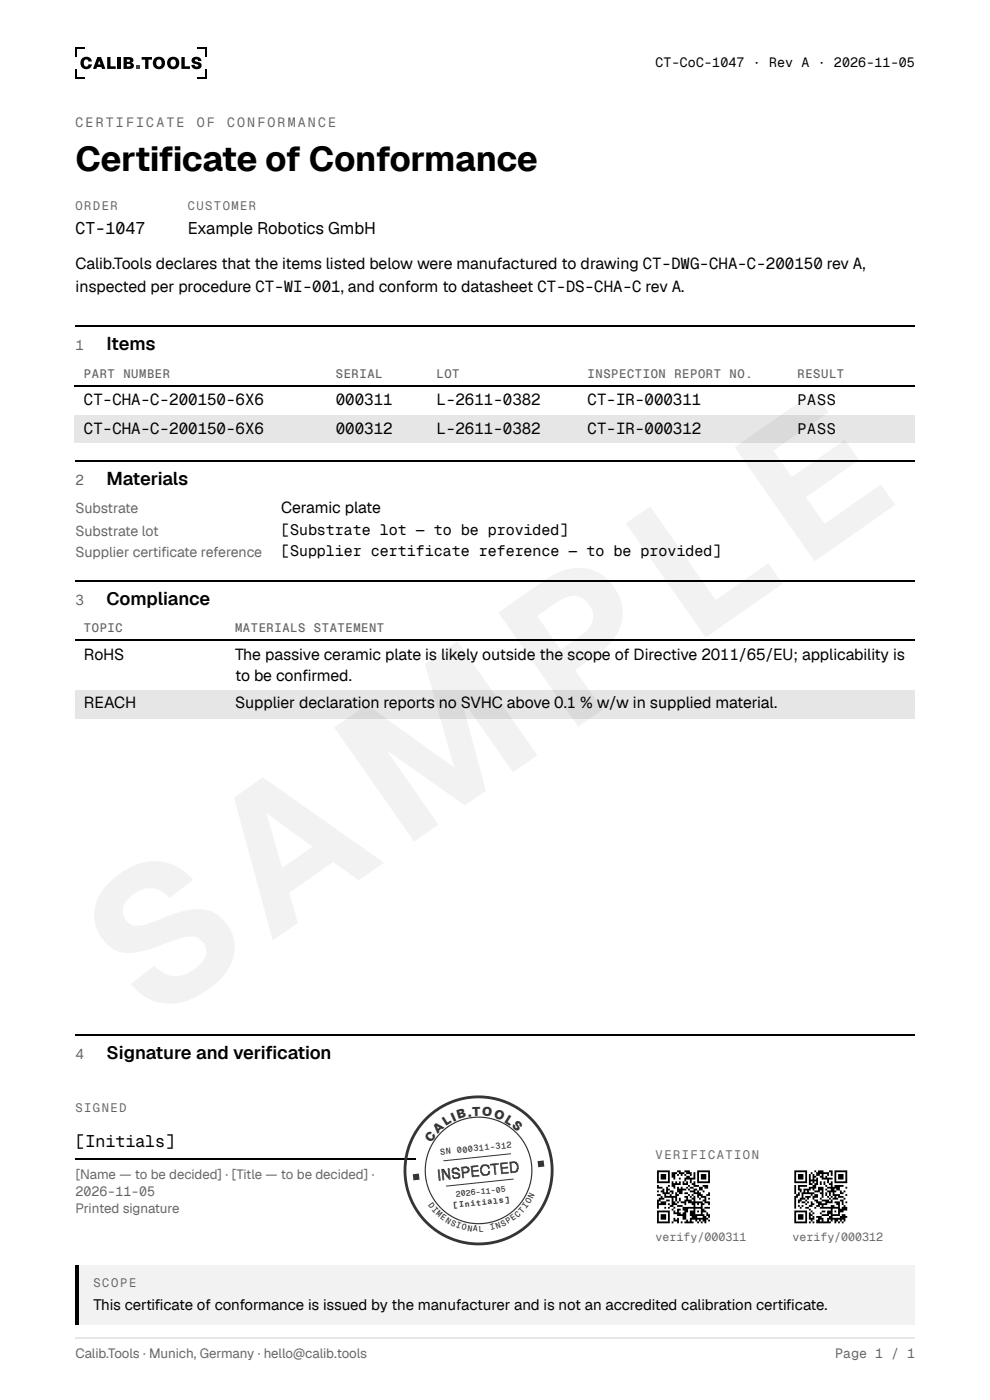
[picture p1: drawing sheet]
<svg xmlns="http://www.w3.org/2000/svg" width="210mm" height="297mm" viewBox="0 0 210 297" stroke-linecap="round" stroke-linejoin="round" font-family="sans-serif">
<g fill="#000">
<path d="M17.5 12.3a1.23 1.23 0 0 1 2 .7l-.7 .1a.48 .48 0 0 0-.5-.5 .48 .48 0 0 0-.5 .5 .66 .66 0 0 0 0 .7 .66 .66 0 0 0 .7 .3l.3-.5 .7 .1a1.28 1.28 0 0 1-1.8 .8 1.28 1.28 0 0 1-.4-1.9zM22.7 12.1h.7v2h1.1v.5h-1.8zM24.9 12.1h.7v2.5h-.7zM30 12.1h2.2v.6h-.7v1.9h-.7v-1.9h-.8zM38.5 12.1h.7v2h1.1v.5h-1.8zM40.9 12.3a1.13 1.13 0 0 1 1.8 .6l-.7 .1a.37 .37 0 0 0-.3-.4 .37 .37 0 0 0-.4 .2l.4 .3a.89 .89 0 0 1 1 .8 1.13 1.13 0 0 1-1.1 .8 1.13 1.13 0 0 1-1-.9l.7-.1a.42 .42 0 0 0 .3 .4 .42 .42 0 0 0 .4-.2 .84 .84 0 0 0-.9-.4 .7 .7 0 0 1-.5-.5 .7 .7 0 0 1 .3-.7z"/>
<path d="M20.6 12.1l-.9 2.5h.7l.2-.4h.9l.1 .4h.8l-1-2.5zM21 12.9l.3 .8h-.5z"/>
<path d="M26.2 12.1v2.5h1.2a.78 .78 0 0 0 1-.9l-.6-.4 .2-.1a.61 .61 0 0 0 .3-.6 .61 .61 0 0 0-.6-.5zM26.9 12.6l.5 .1 .1 .3-.6 .1zM26.9 13.6h.6l.1 .4-.7 .1z"/>
<path d="M32.4 13.4a1.33 1.33 0 0 0 2.6 0 1.33 1.33 0 0 0-2.6 0zM33.3 12.8a.58 .58 0 0 1 .7-.1 .58 .58 0 0 1 .3 .7 .59 .59 0 0 1-.6 .7 .59 .59 0 0 1-.6-.7z"/>
<path d="M35.4 13.4a1.33 1.33 0 0 0 2.6 0 1.33 1.33 0 0 0-2.6 0zM36.3 12.8a.58 .58 0 0 1 .7-.1 .58 .58 0 0 1 .3 .7 .59 .59 0 0 1-.6 .7 .59 .59 0 0 1-.6-.7z"/>
</g>
<path d="M15.9 10.3h2.1M15.9 16.4h2.1M16.1 10.1v2M16.1 14.6v2M41.8 10.3h2.1M41.8 16.4h2.1M43.7 10.1v2M43.7 14.6v2" fill="none" stroke="#000" stroke-width=".35"/>
<path d="M28.9 13.9h.7v.7h-.7z" fill="#e60012"/>
<path d="M15.9 69.2h178M15.9 97.8h178M15.9 123.2h178" fill="none" stroke="#000" stroke-width=".26"/>
<path d="M48.2 146.3h145.7v6.1h-145.7z" fill="#e6e6e6"/>
<path d="M48.2 135.9h145.7M15.9 219.5h178" fill="none" stroke="#000" stroke-width=".26"/>
<path d="M15.9 268.3h178v12.7h-178z" fill="#f2f2f2"/>
<path d="M15.9 268.3h.8v12.7h-.8z" fill="#000"/>
<path d="M15.9 245.9h72.2" fill="none" stroke="#000" stroke-width=".26"/>
<circle cx="101.5" cy="248.3" r="15.6" fill="none" stroke="#333" stroke-width=".6"/>
<circle cx="101.5" cy="248.3" r="11.3" fill="none" stroke="#333" stroke-width=".25"/>
<g fill="#333">
<path d="M87.5 249.1l1.3-.1 .1 1.3-1.2 .1z"/>
<path d="M114 246.3l1.3-.1 .1 1.3-1.3 .1z"/>
</g>
<path d="M108.3 244.8l-14.3 1.5M108.9 250.1l-14.3 1.5" fill="none" stroke="#333" stroke-width=".21"/>
<path d="M138.9 247.9h12v12h-12z" fill="#fff"/>
<path d="M139.3 248.3h2.7v.4h-2.7zM143.6 248.3h.7v.4h-.7zM145.1 248.3h1.2v.4h-1.2zM147.8 248.3h2.7v.4h-2.7zM139.3 248.7h.4v.4h-.4zM141.6 248.7h.4v.4h-.4zM142.4 248.7h1.2v.4h-1.2zM143.9 248.7h1.2v.4h-1.2zM145.5 248.7h1.1v.4h-1.1zM147 248.7h.4v.4h-.4zM147.8 248.7h.4v.4h-.4zM150.1 248.7h.4v.4h-.4zM139.3 249.1h.4v.4h-.4zM140.1 249.1h1.1v.4h-1.1zM141.6 249.1h.4v.4h-.4zM142.4 249.1h.8v.4h-.8zM143.6 249.1h.3v.4h-.3zM144.3 249.1h.4v.4h-.4zM145.1 249.1h.4v.4h-.4zM146.3 249.1h.3v.4h-.3zM147 249.1h.4v.4h-.4zM147.8 249.1h.4v.4h-.4zM148.6 249.1h1.1v.4h-1.1zM150.1 249.1h.4v.4h-.4zM139.3 249.5h.4v.3h-.4zM140.1 249.5h1.1v.3h-1.1zM141.6 249.5h.4v.3h-.4zM142.4 249.5h.8v.3h-.8zM145.5 249.5h.8v.3h-.8zM147 249.5h.4v.3h-.4zM147.8 249.5h.4v.3h-.4zM148.6 249.5h1.1v.3h-1.1zM150.1 249.5h.4v.3h-.4zM139.3 249.8h.4v.4h-.4zM140.1 249.8h1.1v.4h-1.1zM141.6 249.8h.4v.4h-.4zM142.8 249.8h.4v.4h-.4zM143.9 249.8h.4v.4h-.4zM145.1 249.8h2.3v.4h-2.3zM147.8 249.8h.4v.4h-.4zM148.6 249.8h1.1v.4h-1.1zM150.1 249.8h.4v.4h-.4zM139.3 250.2h.4v.4h-.4zM141.6 250.2h.4v.4h-.4zM145.1 250.2h.4v.4h-.4zM146.3 250.2h.3v.4h-.3zM147.8 250.2h.4v.4h-.4zM150.1 250.2h.4v.4h-.4zM139.3 250.6h2.7v.4h-2.7zM142.4 250.6h.4v.4h-.4zM143.2 250.6h.4v.4h-.4zM143.9 250.6h.4v.4h-.4zM144.7 250.6h.4v.4h-.4zM145.5 250.6h.4v.4h-.4zM146.3 250.6h.3v.4h-.3zM147 250.6h.4v.4h-.4zM147.8 250.6h2.7v.4h-2.7zM142.4 251h1.9v.4h-1.9zM144.7 251h1.2v.4h-1.2zM146.6 251h.8v.4h-.8zM139.3 251.4h.4v.4h-.4zM141.6 251.4h.4v.4h-.4zM142.4 251.4h.8v.4h-.8zM145.9 251.4h.4v.4h-.4zM147 251.4h1.2v.4h-1.2zM149 251.4h1.1v.4h-1.1zM139.3 251.8h1.2v.4h-1.2zM141.2 251.8h.4v.4h-.4zM142.8 251.8h.4v.4h-.4zM143.6 251.8h.3v.4h-.3zM144.3 251.8h.4v.4h-.4zM145.5 251.8h.4v.4h-.4zM146.3 251.8h.7v.4h-.7zM148.2 251.8h.8v.4h-.8zM149.4 251.8h.7v.4h-.7zM140.5 252.2h.3v.4h-.3zM141.2 252.2h.8v.4h-.8zM143.6 252.2h1.9v.4h-1.9zM145.9 252.2h.4v.4h-.4zM147 252.2h.8v.4h-.8zM148.2 252.2h.8v.4h-.8zM139.3 252.6h.4v.3h-.4zM140.1 252.6h.7v.3h-.7zM141.2 252.6h.4v.3h-.4zM142 252.6h.8v.3h-.8zM143.6 252.6h1.1v.3h-1.1zM146.3 252.6h1.1v.3h-1.1zM147.8 252.6h.4v.3h-.4zM149 252.6h.4v.3h-.4zM140.5 252.9h1.5v.4h-1.5zM142.4 252.9h.4v.4h-.4zM143.2 252.9h.4v.4h-.4zM143.9 252.9h.8v.4h-.8zM145.1 252.9h.8v.4h-.8zM147 252.9h1.6v.4h-1.6zM150.1 252.9h.4v.4h-.4zM139.3 253.3h.8v.4h-.8zM140.8 253.3h.4v.4h-.4zM142 253.3h.4v.4h-.4zM143.2 253.3h.7v.4h-.7zM145.9 253.3h.4v.4h-.4zM146.6 253.3h.4v.4h-.4zM147.8 253.3h1.2v.4h-1.2zM149.7 253.3h.8v.4h-.8zM140.1 253.7h.4v.4h-.4zM140.8 253.7h2.8v.4h-2.8zM145.1 253.7h.8v.4h-.8zM146.3 253.7h.3v.4h-.3zM147 253.7h.4v.4h-.4zM147.8 253.7h.4v.4h-.4zM148.6 253.7h1.1v.4h-1.1zM139.7 254.1h1.1v.4h-1.1zM142.4 254.1h.4v.4h-.4zM143.2 254.1h.4v.4h-.4zM143.9 254.1h.4v.4h-.4zM145.5 254.1h.4v.4h-.4zM146.6 254.1h.8v.4h-.8zM148.2 254.1h.4v.4h-.4zM149.4 254.1h.3v.4h-.3zM150.1 254.1h.4v.4h-.4zM139.3 254.5h.8v.4h-.8zM141.2 254.5h.8v.4h-.8zM142.4 254.5h.4v.4h-.4zM143.2 254.5h.4v.4h-.4zM143.9 254.5h.4v.4h-.4zM145.1 254.5h1.5v.4h-1.5zM147 254.5h.4v.4h-.4zM149 254.5h.7v.4h-.7zM139.3 254.9h.4v.4h-.4zM140.1 254.9h1.1v.4h-1.1zM142.4 254.9h.8v.4h-.8zM143.6 254.9h.3v.4h-.3zM144.3 254.9h1.2v.4h-1.2zM145.9 254.9h3.1v.4h-3.1zM149.4 254.9h1.1v.4h-1.1zM139.3 255.3h1.9v.4h-1.9zM141.6 255.3h.4v.4h-.4zM142.4 255.3h1.2v.4h-1.2zM145.1 255.3h.4v.4h-.4zM146.6 255.3h.8v.4h-.8zM147.8 255.3h.4v.4h-.4zM148.6 255.3h.8v.4h-.8zM150.1 255.3h.4v.4h-.4zM139.3 255.7h.4v.3h-.4zM142 255.7h.8v.3h-.8zM143.6 255.7h1.1v.3h-1.1zM147 255.7h.4v.3h-.4zM148.6 255.7h.4v.3h-.4zM139.3 256h.4v.4h-.4zM140.8 256h.4v.4h-.4zM141.6 256h.4v.4h-.4zM142.8 256h.4v.4h-.4zM144.7 256h4.3v.4h-4.3zM149.4 256h1.1v.4h-1.1zM142.4 256.4h.4v.4h-.4zM143.6 256.4h.7v.4h-.7zM144.7 256.4h1.2v.4h-1.2zM147 256.4h.4v.4h-.4zM148.6 256.4h.8v.4h-.8zM139.3 256.8h2.7v.4h-2.7zM142.8 256.8h.4v.4h-.4zM143.6 256.8h.3v.4h-.3zM145.1 256.8h.8v.4h-.8zM146.3 256.8h1.1v.4h-1.1zM147.8 256.8h.4v.4h-.4zM148.6 256.8h1.1v.4h-1.1zM139.3 257.2h.4v.4h-.4zM141.6 257.2h.4v.4h-.4zM142.8 257.2h1.5v.4h-1.5zM144.7 257.2h.8v.4h-.8zM146.3 257.2h1.1v.4h-1.1zM148.6 257.2h.4v.4h-.4zM149.7 257.2h.4v.4h-.4zM139.3 257.6h.4v.4h-.4zM140.1 257.6h1.1v.4h-1.1zM141.6 257.6h.4v.4h-.4zM143.6 257.6h1.9v.4h-1.9zM146.3 257.6h3.1v.4h-3.1zM149.7 257.6h.8v.4h-.8zM139.3 258h.4v.4h-.4zM140.1 258h1.1v.4h-1.1zM141.6 258h.4v.4h-.4zM144.7 258h.8v.4h-.8zM146.6 258h1.2v.4h-1.2zM149 258h.7v.4h-.7zM150.1 258h.4v.4h-.4zM139.3 258.4h.4v.4h-.4zM140.1 258.4h1.1v.4h-1.1zM141.6 258.4h.4v.4h-.4zM142.8 258.4h.4v.4h-.4zM143.6 258.4h.3v.4h-.3zM144.7 258.4h.8v.4h-.8zM146.3 258.4h3.8v.4h-3.8zM139.3 258.8h.4v.3h-.4zM141.6 258.8h.4v.3h-.4zM142.8 258.8h1.1v.3h-1.1zM145.5 258.8h.4v.3h-.4zM146.3 258.8h.3v.3h-.3zM147.4 258.8h.4v.3h-.4zM148.2 258.8h.4v.3h-.4zM149 258.8h.7v.3h-.7zM150.1 258.8h.4v.3h-.4zM139.3 259.1h2.7v.4h-2.7zM142.4 259.1h.4v.4h-.4zM143.6 259.1h.3v.4h-.3zM144.3 259.1h.4v.4h-.4zM145.1 259.1h1.9v.4h-1.9zM147.8 259.1h.4v.4h-.4zM148.6 259.1h.4v.4h-.4zM149.4 259.1h.3v.4h-.3z" fill="#000"/>
<path d="M168 247.9h12v12h-12z" fill="#fff"/>
<path d="M168.4 248.3h2.7v.4h-2.7zM172.7 248.3h.3v.4h-.3zM173.4 248.3h1.2v.4h-1.2zM175.8 248.3h.7v.4h-.7zM176.9 248.3h2.7v.4h-2.7zM168.4 248.7h.4v.4h-.4zM170.7 248.7h.4v.4h-.4zM171.9 248.7h.4v.4h-.4zM173 248.7h2.8v.4h-2.8zM176.1 248.7h.4v.4h-.4zM176.9 248.7h.4v.4h-.4zM179.2 248.7h.4v.4h-.4zM168.4 249.1h.4v.4h-.4zM169.2 249.1h1.1v.4h-1.1zM170.7 249.1h.4v.4h-.4zM171.5 249.1h.4v.4h-.4zM172.3 249.1h.4v.4h-.4zM173 249.1h.8v.4h-.8zM174.2 249.1h.4v.4h-.4zM175.4 249.1h.4v.4h-.4zM176.1 249.1h.4v.4h-.4zM176.9 249.1h.4v.4h-.4zM177.7 249.1h1.1v.4h-1.1zM179.2 249.1h.4v.4h-.4zM168.4 249.5h.4v.3h-.4zM169.2 249.5h1.1v.3h-1.1zM170.7 249.5h.4v.3h-.4zM171.5 249.5h.4v.3h-.4zM172.3 249.5h.7v.3h-.7zM173.8 249.5h.8v.3h-.8zM175 249.5h.4v.3h-.4zM176.9 249.5h.4v.3h-.4zM177.7 249.5h1.1v.3h-1.1zM179.2 249.5h.4v.3h-.4zM168.4 249.8h.4v.4h-.4zM169.2 249.8h1.1v.4h-1.1zM170.7 249.8h.4v.4h-.4zM171.5 249.8h.4v.4h-.4zM172.3 249.8h.4v.4h-.4zM173 249.8h.4v.4h-.4zM174.2 249.8h2.3v.4h-2.3zM176.9 249.8h.4v.4h-.4zM177.7 249.8h1.1v.4h-1.1zM179.2 249.8h.4v.4h-.4zM168.4 250.2h.4v.4h-.4zM170.7 250.2h.4v.4h-.4zM171.5 250.2h1.9v.4h-1.9zM175.4 250.2h.4v.4h-.4zM176.9 250.2h.4v.4h-.4zM179.2 250.2h.4v.4h-.4zM168.4 250.6h2.7v.4h-2.7zM171.5 250.6h.4v.4h-.4zM172.3 250.6h.4v.4h-.4zM173 250.6h.4v.4h-.4zM173.8 250.6h.4v.4h-.4zM174.6 250.6h.4v.4h-.4zM175.4 250.6h.4v.4h-.4zM176.1 250.6h.4v.4h-.4zM176.9 250.6h2.7v.4h-2.7zM171.5 251h.8v.4h-.8zM172.7 251h.7v.4h-.7zM173.8 251h.4v.4h-.4zM174.6 251h.4v.4h-.4zM175.8 251h.7v.4h-.7zM168.4 251.4h.4v.4h-.4zM169.2 251.4h1.9v.4h-1.9zM172.3 251.4h.7v.4h-.7zM175 251.4h.4v.4h-.4zM176.1 251.4h.4v.4h-.4zM176.9 251.4h1.9v.4h-1.9zM168.4 251.8h.4v.4h-.4zM169.2 251.8h.4v.4h-.4zM171.5 251.8h1.5v.4h-1.5zM173.4 251.8h1.2v.4h-1.2zM175.4 251.8h2.7v.4h-2.7zM179.2 251.8h.4v.4h-.4zM168.4 252.2h.4v.4h-.4zM169.2 252.2h.7v.4h-.7zM170.3 252.2h1.6v.4h-1.6zM172.3 252.2h.4v.4h-.4zM173.4 252.2h1.2v.4h-1.2zM175 252.2h.4v.4h-.4zM176.1 252.2h.8v.4h-.8zM177.3 252.2h.8v.4h-.8zM168.4 252.6h.4v.3h-.4zM169.6 252.6h.3v.3h-.3zM170.3 252.6h.4v.3h-.4zM171.1 252.6h.4v.3h-.4zM172.7 252.6h1.1v.3h-1.1zM174.2 252.6h.4v.3h-.4zM175.4 252.6h1.9v.3h-1.9zM178.1 252.6h.4v.3h-.4zM178.8 252.6h.4v.3h-.4zM168.4 252.9h.4v.4h-.4zM169.2 252.9h.4v.4h-.4zM169.9 252.9h2.8v.4h-2.8zM173.8 252.9h.8v.4h-.8zM175 252.9h.4v.4h-.4zM175.8 252.9h.3v.4h-.3zM176.5 252.9h.4v.4h-.4zM178.1 252.9h.7v.4h-.7zM168.8 253.3h.8v.4h-.8zM169.9 253.3h.4v.4h-.4zM171.9 253.3h.4v.4h-.4zM172.7 253.3h.7v.4h-.7zM174.2 253.3h.4v.4h-.4zM175 253.3h.4v.4h-.4zM175.8 253.3h.3v.4h-.3zM176.5 253.3h1.6v.4h-1.6zM179.2 253.3h.4v.4h-.4zM168.4 253.7h.8v.4h-.8zM169.9 253.7h.4v.4h-.4zM170.7 253.7h1.2v.4h-1.2zM172.3 253.7h1.1v.4h-1.1zM174.2 253.7h.4v.4h-.4zM175.4 253.7h.4v.4h-.4zM176.1 253.7h.4v.4h-.4zM176.9 253.7h.4v.4h-.4zM177.7 253.7h1.1v.4h-1.1zM168.4 254.1h.4v.4h-.4zM169.6 254.1h1.1v.4h-1.1zM171.1 254.1h.4v.4h-.4zM172.3 254.1h.4v.4h-.4zM173.8 254.1h.4v.4h-.4zM175.8 254.1h.3v.4h-.3zM176.5 254.1h1.2v.4h-1.2zM178.8 254.1h.4v.4h-.4zM168.4 254.5h.4v.4h-.4zM169.2 254.5h.7v.4h-.7zM170.7 254.5h.4v.4h-.4zM172.7 254.5h.7v.4h-.7zM174.2 254.5h1.6v.4h-1.6zM176.1 254.5h.4v.4h-.4zM178.1 254.5h.7v.4h-.7zM168.4 254.9h.4v.4h-.4zM169.2 254.9h.4v.4h-.4zM169.9 254.9h.8v.4h-.8zM171.1 254.9h.4v.4h-.4zM171.9 254.9h.4v.4h-.4zM173 254.9h1.2v.4h-1.2zM175 254.9h1.5v.4h-1.5zM176.9 254.9h1.2v.4h-1.2zM178.5 254.9h.3v.4h-.3zM179.2 254.9h.4v.4h-.4zM168.4 255.3h.4v.4h-.4zM170.7 255.3h.4v.4h-.4zM171.9 255.3h.8v.4h-.8zM173.4 255.3h2v.4h-2zM177.3 255.3h.8v.4h-.8zM178.5 255.3h.3v.4h-.3zM168.4 255.7h.4v.3h-.4zM169.2 255.7h.4v.3h-.4zM169.9 255.7h.4v.3h-.4zM171.5 255.7h.8v.3h-.8zM173 255.7h.8v.3h-.8zM174.2 255.7h.4v.3h-.4zM176.1 255.7h.8v.3h-.8zM177.7 255.7h.4v.3h-.4zM178.8 255.7h.4v.3h-.4zM168.4 256h.4v.4h-.4zM169.6 256h.3v.4h-.3zM170.7 256h.8v.4h-.8zM172.7 256h.3v.4h-.3zM173.8 256h4.3v.4h-4.3zM178.5 256h1.1v.4h-1.1zM171.5 256.4h.4v.4h-.4zM176.1 256.4h.4v.4h-.4zM177.7 256.4h1.9v.4h-1.9zM168.4 256.8h2.7v.4h-2.7zM171.9 256.8h.4v.4h-.4zM174.2 256.8h.8v.4h-.8zM175.4 256.8h1.1v.4h-1.1zM176.9 256.8h.4v.4h-.4zM177.7 256.8h1.1v.4h-1.1zM168.4 257.2h.4v.4h-.4zM170.7 257.2h.4v.4h-.4zM171.5 257.2h.4v.4h-.4zM172.3 257.2h.4v.4h-.4zM173.8 257.2h.4v.4h-.4zM175.4 257.2h1.1v.4h-1.1zM177.7 257.2h.4v.4h-.4zM168.4 257.6h.4v.4h-.4zM169.2 257.6h1.1v.4h-1.1zM170.7 257.6h.4v.4h-.4zM171.5 257.6h.8v.4h-.8zM174.2 257.6h1.6v.4h-1.6zM176.1 257.6h2v.4h-2zM178.5 257.6h.7v.4h-.7zM168.4 258h.4v.4h-.4zM169.2 258h1.1v.4h-1.1zM170.7 258h.4v.4h-.4zM171.5 258h.4v.4h-.4zM172.3 258h.4v.4h-.4zM173 258h1.2v.4h-1.2zM175.8 258h.7v.4h-.7zM178.1 258h1.5v.4h-1.5zM168.4 258.4h.4v.4h-.4zM169.2 258.4h1.1v.4h-1.1zM170.7 258.4h.4v.4h-.4zM171.5 258.4h1.2v.4h-1.2zM173.4 258.4h1.2v.4h-1.2zM175.4 258.4h3.8v.4h-3.8zM168.4 258.8h.4v.3h-.4zM170.7 258.8h.4v.3h-.4zM171.9 258.8h.4v.3h-.4zM173 258.8h.8v.3h-.8zM174.2 258.8h.4v.3h-.4zM175.4 258.8h.4v.3h-.4zM176.1 258.8h.4v.3h-.4zM176.9 258.8h.8v.3h-.8zM178.1 258.8h.4v.3h-.4zM178.8 258.8h.4v.3h-.4zM168.4 259.1h2.7v.4h-2.7zM171.5 259.1h.4v.4h-.4zM172.3 259.1h.4v.4h-.4zM173 259.1h3.1v.4h-3.1zM176.9 259.1h.4v.4h-.4zM177.7 259.1h.4v.4h-.4zM178.5 259.1h.3v.4h-.3z" fill="#000"/>
<path d="M15.9 283.8h178" fill="none" stroke="#e6e6e6" stroke-width=".26"/>
<text font-size="41.6" x="31.5" y="218" transform="rotate(-35 31.5 218)">SAMPLE</text>
<text font-size="7.4" x="16" y="36.2">Certificate of Conformance</text>
<g font-size="3.9">
<text x="22.6" y="74.3">Items</text>
<text x="22.6" y="102.9">Materials</text>
<text x="22.6" y="128.3">Compliance</text>
<text x="22.6" y="224.6">Signature and verifi cation</text>
</g>
<g font-size="3.5">
<text x="16" y="49.7">CT-1047</text>
<text x="39.8" y="49.7">Example Robotics GmbH</text>
<text x="16" y="243.4">[Initials]</text>
</g>
<g font-size="3.3">
<text x="16" y="57.2">Calib.Tools declares that the items listed below were manufactured to drawing CT-DWG-CHA-C-200150 rev A,</text>
<text x="16" y="61.9">inspected per procedure CT-WI-001, and conform to datasheet CT-DS-CHA-C rev A.</text>
<text x="17.8" y="86">CT-CHA-C-200150-6X6</text>
<text x="71.2" y="86">000311</text>
<text x="92.6" y="86">L-2611-0382</text>
<text x="124.6" y="86">CT-IR-000311</text>
<text x="17.8" y="92.1">CT-CHA-C-200150-6X6</text>
<text x="71.2" y="92.1">000312</text>
<text x="92.6" y="92.1">L-2611-0382</text>
<text x="124.6" y="92.1">CT-IR-000312</text>
<text x="59.6" y="108.7">Ceramic plate</text>
<text x="17.8" y="140">RoHS</text>
<text x="49.8" y="140">The passive ceramic plate is likely outside the scope of Directive 2011/65/EU; applicability is</text>
<text x="49.8" y="144.5">to be confi rmed.</text>
<text x="17.8" y="150.3">REACH</text>
<text x="49.8" y="150.3">Supplier declaration reports no SVHC above 0.1 % w/w in supplied material.</text>
</g>
<g font-size="3.2">
<text x="169.1" y="86">PASS</text>
<text x="169.1" y="92.1">PASS</text>
<text x="59.6" y="113.5">[Substrate lot — to be provided]</text>
<text x="59.6" y="118">[Supplier certificate reference — to be provided]</text>
<text x="19.8" y="277.8">This certifi cate of conformance is issued by the manufacturer and is not an accredited calibration certifi cate.</text>
</g>
<text font-size="3.2" fill="#333" x="92.9" y="250.5" transform="rotate(-6 92.9 250.5)">INSPECTED</text>
<g font-size="3" fill="#666">
<text x="16" y="74.3">1</text>
<text x="16" y="102.9">2</text>
<text x="16" y="108.7">Substrate</text>
<text x="16" y="113.8">Substrate lot</text>
<text x="16" y="118.3">Supplier certifi cate reference</text>
<text x="16" y="128.3">3</text>
<text x="16" y="224.6">4</text>
</g>
<text font-size="2.8" x="139" y="14.3">CT-CoC-1047 · Rev A · 2026-11-05</text>
<g font-size="2.8" fill="#666">
<text x="16" y="27">CERTIFICATE</text>
<text x="41.7" y="27">OF</text>
<text x="48.1" y="27">CONFORMANCE</text>
<text x="16" y="250">[Name — to be decided] · [Title — to be decided] ·</text>
<text x="16" y="253.7">2026-11-05</text>
<text x="16" y="257.4">Printed signature</text>
<text x="16" y="288.1">Calib.Tools · Munich, Germany · hello@calib.tools</text>
<text x="177.1" y="288.1">Page 1 / 1</text>
</g>
<g font-size="2.7" fill="#333">
<text x="94.5" y="239" transform="rotate(-32 94.5 239)">L</text>
<text x="96.1" y="238" transform="rotate(-25 96.1 238)">I</text>
<text x="97.2" y="237.5" transform="rotate(-16 97.2 237.5)">B</text>
<text x="99.3" y="236.9" transform="rotate(-8 99.3 236.9)">.</text>
<text x="100.2" y="236.7" transform="rotate(-2 100.2 236.7)">T</text>
<text x="102.1" y="236.7" transform="rotate(9 102.1 236.7)">O</text>
<text x="104.6" y="237.1" transform="rotate(21 104.6 237.1)">O</text>
<text x="106.8" y="238" transform="rotate(32 106.8 238)">L</text>
<text x="108.4" y="238.9" transform="rotate(42 108.4 238.9)">S</text>
<text x="91.4" y="242.4" transform="rotate(-54 91.4 242.4)">C</text>
<text x="92.8" y="240.5" transform="rotate(-42 92.8 240.5)">A</text>
</g>
<g font-size="2.6" fill="#666">
<text x="16" y="44.4">ORDER</text>
<text x="39.8" y="44.4">CUSTOMER</text>
<text x="17.8" y="80.2">PART NUMBER</text>
<text x="71.2" y="80.2">SERIAL</text>
<text x="92.6" y="80.2">LOT</text>
<text x="124.6" y="80.2">INSPECTION REPORT NO.</text>
<text x="169.1" y="80.2">RESULT</text>
<text x="17.8" y="134.1">TOPIC</text>
<text x="49.8" y="134.1">MATERIALS STATEMENT</text>
<text x="16" y="236">SIGNED</text>
<text x="139" y="245.8">VERIFICATION</text>
<text x="19.8" y="273">SCOPE</text>
</g>
<g font-size="2.5" fill="#666">
<text x="139" y="263.3">verify/000311</text>
<text x="168" y="263.3">verify/000312</text>
</g>
<g font-size="1.8" fill="#333">
<text x="93.4" y="245" transform="rotate(-6 93.4 245)">SN</text>
<text x="96.9" y="244.7" transform="rotate(-6 96.9 244.7)">000311-312</text>
</g>
<g font-size="1.7" fill="#333">
<text x="90.7" y="255.6" transform="rotate(53 90.7 255.6)">D</text>
<text x="91.5" y="256.6" transform="rotate(47 91.5 256.6)">I</text>
<text x="92.3" y="257.6" transform="rotate(42 92.3 257.6)">M</text>
<text x="96.2" y="256.3" transform="rotate(-6 96.2 256.3)">[Initials]</text>
<text x="96.7" y="253.9" transform="rotate(-6 96.7 253.9)">2026-11-05</text>
<text x="110.7" y="257.5" transform="rotate(-48 110.7 257.5)">T</text>
<text x="111.6" y="256.5" transform="rotate(-54 111.6 256.5)">I</text>
<text x="112.3" y="255.5" transform="rotate(-59 112.3 255.5)">O</text>
<text x="113" y="254.4" transform="rotate(-65 113 254.4)">N</text>
<text x="93.3" y="258.4" transform="rotate(36 93.3 258.4)">E</text>
<text x="94.3" y="259.2" transform="rotate(30 94.3 259.2)">N</text>
<text x="95.4" y="259.8" transform="rotate(25 95.4 259.8)">S</text>
<text x="96.6" y="260.4" transform="rotate(19 96.6 260.4)">I</text>
<text x="97.8" y="260.8" transform="rotate(14 97.8 260.8)">O</text>
<text x="99" y="261.1" transform="rotate(8 99 261.1)">N</text>
<text x="100.3" y="261.3" transform="rotate(2 100.3 261.3)">A</text>
<text x="101.6" y="261.3" transform="rotate(-3 101.6 261.3)">L</text>
<text x="104.1" y="261" transform="rotate(-14 104.1 261)">I</text>
<text x="105.3" y="260.7" transform="rotate(-20 105.3 260.7)">N</text>
<text x="106.5" y="260.3" transform="rotate(-26 106.5 260.3)">S</text>
<text x="107.7" y="259.7" transform="rotate(-31 107.7 259.7)">P</text>
<text x="108.7" y="259.1" transform="rotate(-37 108.7 259.1)">E</text>
<text x="109.8" y="258.3" transform="rotate(-42 109.8 258.3)">C</text>
</g>
</svg>
